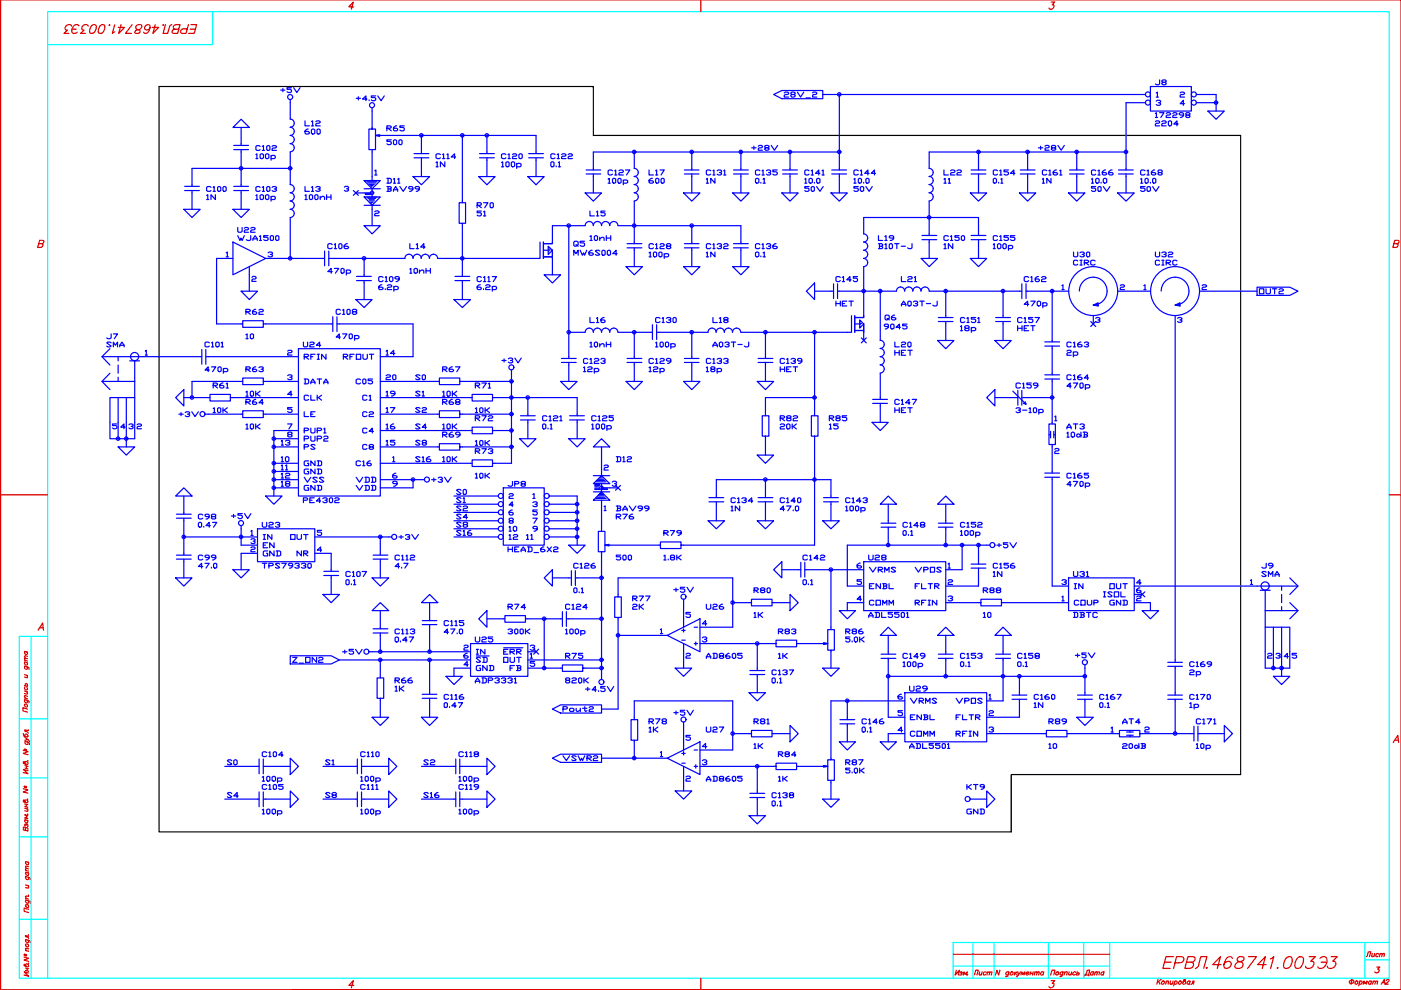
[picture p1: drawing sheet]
<svg xmlns="http://www.w3.org/2000/svg" width="297mm" height="210mm" viewBox="0 0 297 210" stroke-linecap="round" stroke-linejoin="round" font-family="sans-serif">
<g fill="none" stroke="#d00" stroke-width=".25">
<path d="M.1 0v209.9M.1 0h296.9v209.9h-296.9zM148.6 0v2.5M15.2 5.6a.7 .7 0 0 0-1-.3 .7 .7 0 0 0-.2 1.1h.3l-.7 .7h1M15.3 6.2h.9M16.7 5.5a.94 .94 0 0 0-1-.1 .94 .94 0 0 0-.5 1 .57 .57 0 0 0 .4 .7h.3l.5-.3M18.7 5.6a.7 .7 0 0 0-1-.3 .7 .7 0 0 0-.1 1.1h.3l-.8 .7h1M19.6 5.3a.56 .56 0 0 1 .8 .3v.4a1.09 1.09 0 0 1-1 1.1l-.3-.1a1.49 1.49 0 0 1 .5-1.7zM21.2 5.6a.74 .74 0 0 1 .9-.3 1.12 1.12 0 0 1 0 1.2 1.12 1.12 0 0 1-1.2 .5 1.5 1.5 0 0 1 .3-1.4zM23.1 5.3h.2l-.1 .1M24.3 5.2l-.5 1.9 .6-.4M25.7 5.2l-.5 1.9 1.2-1.3h-1.4"/>
<path d="M28 5.2l-1.4 1.9h1.3M28.8 5.6a.87 .87 0 0 1 1.2-.2l.1 .2a1.22 1.22 0 0 1-1.3 .8l-.2 .4a.65 .65 0 0 0 1.1-.1 .64 .64 0 0 0-.8-.5zM31.8 5.8a.64 .64 0 0 1-.5 .5 .64 .64 0 0 1-.6-.2 .67 .67 0 0 1 .3-.8 .67 .67 0 0 1 .8 .2 1.26 1.26 0 0 1-1 1.6l-.3-.3M32.9 5.2l-.5 1.9 1.2-1.3h-1.3M34.5 5.3h.2l-.1 .1M35.1 5.2l-.5 1.9h.9l.5-1.5 .4-.4M37.1 6.2a.54 .54 0 0 0-.5 .8l1.1 .1 .5-1.9-1.2 .1-.2 .3v.5l1.1 .1M39.9 5.2l-.5 1.9h-.8l-.2-.1-.1-.3a.65 .65 0 0 1 .6-.6h.8M40.3 6.2h1.1M40.5 5.2h1.2l-.5 1.9h-1.2M75 1.5h-1.1l1-1.1-.4 1.6M222.9 .4h.7l-.5 .6h.2a.55 .55 0 0 1-.1 .8 .55 .55 0 0 1-.8-.1"/>
<path d="M295.5 51.7l1-.2 .1-.4-.9-.2-.4 1.6 .9-.1 .2-.4-.3-.3M.1 104.9h.1M.1 104.9h10M294.5 104.9h2.5M5.2 140l.6 .1M5.2 138.1l.6 .2M5.3 138.1a.33 .33 0 0 0 0 .6 .33 .33 0 0 0 .5-.2l-.1-.3M5.8 139.7l-.6-.2 .2 .5M5.8 139.2l-.6-.1 .2 .4M5.2 148.4l.8 .1 .1 .2v.3M5.2 141.2l.9 .3v.4M5.2 148l.6 .1"/>
<path d="M5.2 146.5l.6 .2M5.2 145.3l.6 .2M5.2 143.1l.6 .1M5.2 140.3l.6 .2M5.3 156.4l.7 .4-.7 .1M5.3 148.4a.32 .32 0 0 0 .1 .5 .32 .32 0 0 0 .4-.2l-.1-.2M5.3 145.6a.33 .33 0 0 0-.2 .5 .33 .33 0 0 0 .4 .2 .33 .33 0 0 0 .3-.4l-.1-.1M5.3 141.3a.32 .32 0 0 0 0 .5 .32 .32 0 0 0 .5-.2l-.1-.2M5.3 140.4a.32 .32 0 0 0-.1 .4 .32 .32 0 0 0 .4 .2 .32 .32 0 0 0 .2-.4l-.1-.1M5.4 145.4v-.3a.24 .24 0 0 1 .2-.2 .24 .24 0 0 1 .2 .3l-.1 .3M5.7 146.7l.1 .5-.6-.2M5.7 143.2l.1 .5-.6-.1"/>
<path d="M5.8 150.3l-.9-.3v.7l.9 .3M5.8 147.6l-.6-.1 .2 .5M6 156.8l.3 .4M295.4 157.4l1-1.5 .1 1.5M295.7 156.9h.7M4.9 167.2l1 .3-1 .4 1 .3M5.2 169.9v-.2a.35 .35 0 0 1 .6 0 .35 .35 0 0 1-.1 .5l-.7-.2v-.4l.4 .5M5.2 173.8l.7 .2M5.2 171.3l.7 .2M5.2 170.4l.7 .2M5.2 171l.7 .2M5.3 161.8v-.2a.33 .33 0 0 1 .5 0 .33 .33 0 0 1-.1 .5l-.7-.2v-.4l.4 .5"/>
<path d="M5.3 162.3l.7 .2M5.3 162.8l.7 .2M5.4 175.6l-.1-.2h-.3l-.1 .6 1 .2-.2-.7h-.3v.6M5.4 173.8a.33 .33 0 0 0 0 .6 .33 .33 0 0 0 .5-.2l-.1-.3M5.5 174.9l.1-.2 .3 .2v.4M5.5 175v-.2l-.2-.1v.4M5.6 170.5v.6M5.6 162.4v.6M5.6 166.7v.4M5.7 171.5l.2 .5-.7-.1M5.9 172.6h-.1M5.9 169.4l-.1 .1"/>
<path d="M5.9 172.9l-.7-.2 .6 .5-.6 .2 .7 .2M5.9 161.3h-.1M6 163.4l-1.1-.3 1.1 1-1.1-.3M5.4 190.8l.9 .3 .1 .4M5.4 185.8l.9 .3 .1 .4M5.4 199.2l.9 .3 .1 .4M5.4 190.4l.7 .2M5.4 187.6l.7 .2M5.4 184.9l.7 .2M5.4 184.5l.7 .2M5.4 182.7l.7 .2M5.5 191.8a.38 .38 0 0 1 .5 .1 .38 .38 0 0 1 0 .5l-.6-.3z"/>
<path d="M5.6 190.9a.33 .33 0 0 0 0 .5 .33 .33 0 0 0 .5-.2l-.1-.2M5.6 185.9a.33 .33 0 0 0 0 .5 .33 .33 0 0 0 .5-.2l-.1-.2M5.6 185a.33 .33 0 0 0 0 .5 .33 .33 0 0 0 .5-.2l-.1-.2M5.6 182.7a.33 .33 0 0 0 0 .6 .33 .33 0 0 0 .5-.2l-.1-.3M5.6 199.2a.32 .32 0 0 0 0 .6 .32 .32 0 0 0 .5-.2l-.1-.3M5.9 187.8l.1 .5-.6-.1M6 189.8h.1M6 198.2v.1M6.1 192.8l-1-.3v.7l1 .3M6.1 190.1l-.7-.1 .2 .5M6.1 184.2l-.6-.1-.1 .2 .2 .3M6.1 183.8l-.6-.1-.1 .1 .2 .3"/>
<path d="M6.1 198.5l-.7-.2v.3l.5 .1 .2 .3M.1 209.9h.1M.1 209.9h296.9h-234.9M5.4 204.7v-.2a.35 .35 0 0 1 .5 0 .35 .35 0 0 1 0 .5l-.7-.2v-.4l.4 .5M5.4 205.2l.7 .2M5.4 205.8l.7 .1M5.6 200.1a.38 .38 0 0 1 .4 .2 .38 .38 0 0 1 0 .5 .38 .38 0 0 1-.5-.2 .38 .38 0 0 1 .1-.5zM5.7 205.3v.5M6.1 206.3l-1-.2 1 .9-1-.3M75 208.9h-1.1l1-1-.4 1.5M148.6 207.4v2.5M202.1 202.3h33.2"/>
<path d="M202.8 205.7l-.3 1 .9-1-.2 1M203.6 206.1h.4l-.1 .2h-.2M203.9 206.3l.1 .2-.1 .2h-.5M204.2 206.7l.2-.6 .2 .5 .5-.5-.2 .6M213.9 206.2a.33 .33 0 0 0-.6 0 .33 .33 0 0 0 .3 .5l.2-.1M213.9 206.1l-.3 .9h-.4M214.4 206.1h.2a.36 .36 0 0 1 .1 .5 .36 .36 0 0 1-.5 0zM215.2 206.1l-.2 .6M215.3 206.3l.2 .4M215.7 206.1l-.6 .4M215.8 206.1l.1 .6 .5-.6M215.9 206.7l-.4 .4"/>
<path d="M216.4 206.7l.2-.6 .2 .5 .5-.5-.2 .6M217.5 206.3h.6v-.2a.34 .34 0 0 0-.5 .1 .34 .34 0 0 0 .2 .5l.2-.1M218.4 206.4h.6M218.6 206.1l-.3 .6M219.1 206.1l-.2 .6M219.4 206.3l.5-.2-.2 .6M219.4 206.1l-.1 .6M219.9 206.3l.4-.2-.1 .6M221.3 206.2a.34 .34 0 0 0-.6 0 .34 .34 0 0 0 .2 .5l.2-.1M221.3 206.1l-.2 .6M222.7 206.7l.3-1h.7l-.3 1M222.9 207.9h.7l-.5 .6h.2a.55 .55 0 0 1-.1 .8 .55 .55 0 0 1-.8-.2"/>
<path d="M223.9 206.2l.4-.1a.36 .36 0 0 1 .1 .5 .36 .36 0 0 1-.6 0zM225.4 206.2l-.1-.1a.37 .37 0 0 0-.5 .1 .37 .37 0 0 0 .1 .5l.4-.1M225.4 206.1l-.3 .9h-.4M225.7 206.3l.2-.2h.4l-.2 .6M225.8 206.1l-.2 .6M226.7 206.1l-.1 .6h.2l.3-.2M227.2 206.1l-.1 .6M228.1 206.2a.32 .32 0 0 0-.5 0 .32 .32 0 0 0 .1 .5l.3-.1M249.1 208l-.3 1M286.1 208a.46 .46 0 0 1 .6-.2 .46 .46 0 0 1 .3 .5 .46 .46 0 0 1-.5 .3 .46 .46 0 0 1-.4-.6zM287.4 208.2l.2-.2a.32 .32 0 0 1 .3 .3 .32 .32 0 0 1-.3 .3 .32 .32 0 0 1-.3-.2zM288.3 208.2l.4-.2a.36 .36 0 0 1 0 .5 .36 .36 0 0 1-.5 0"/>
<path d="M288.3 208l-.2 1M289 208.7l.2-.7 .2 .5 .5-.5-.2 .7"/>
<circle cx="5.5" cy="149.6" r=".34"/>
<circle cx="5.3" cy="166.8" r=".16"/>
</g>
<g fill="none" stroke="#0ff" stroke-width=".25">
<path d="M10.1 2.5h284.4v204.9h-284.4zM45.1 2.5v7h-35M6.6 134.9v72.5M10.1 134.9h-6v72.5h6M4.1 152.4h6M4.1 164.9h6M4.1 177.4h6M4.1 194.9h6M206.3 199.8v7.6M210.8 199.8v7.6M222.3 199.8v7.6M229.8 199.8v7.6"/>
<path d="M235.3 199.8v7.6M289.4 199.8v7.6M294.5 199.8h-92.4v7.6M202.1 204.8h33.2"/>
</g>
<path d="M33.7 18.3h92.1v10.4h137.2v135.5h-48.6v12.2h-180.7zM33.7 18.3h.1" fill="none" stroke="#000" stroke-width=".25"/>
<g fill="none" stroke="#00f" stroke-width=".25">
<path d="M243.9 18.3h8.7v5.3h-8.7zM245.1 19.7l.3-.2v1.1M250.2 19.7l.2-.2h.5l.2 .2-.2 .3h-.5l-.2 .2v.4h.9M39.1 39.5h3.2M49.4 27l1.7-1.7 1.8 1.7zM49.6 39.5h3.1M49.6 31.7h3.1M49.6 30.8h3.1M51.1 27v3.8M51.1 31.7v7.8M61.5 25.2a.87 .87 0 0 1 .9 .9 .87 .87 0 0 1-.9 .9 .87 .87 0 0 1 .9 .8 .87 .87 0 0 1-.9 .9 .87 .87 0 0 1 .9 .9 .87 .87 0 0 1-.9 .9 .87 .87 0 0 1 .9 .8 .87 .87 0 0 1-.9 .9M61.5 39.1a.87 .87 0 0 1 .9 .9 .87 .87 0 0 1-.9 .9 .87 .87 0 0 1 .9 .8 .87 .87 0 0 1-.9 .9"/>
<path d="M61.5 35.7h-20.8v3.8M61.5 21.8v3.5M61.5 32.2v7M73 39.7l.2-.2h.5l.2 .2v.1l-.4 .2M77.2 38.3h3.4l-1.7 1.7zM77.8 38.5h2.1M78 38.8h1.7M78.3 39.1h1.1M78.6 39.3h.5M78.8 39.6h.1M78.9 23.6v3.8h.7v4.3h-1.4v-4.3h.7M78.9 31.7v6.6"/>
<path d="M79.4 36.2l.3-.2v1.1M79.4 37.1h.5M79.6 28.7l.9 .2M80.5 28.6l-.9 .1h34.1v3.9M87.6 37.4h3.5l-1.7 1.8zM87.8 33.5h3.1M87.8 32.6h3.1M89.4 28.7v3.9M89.4 33.5v3.9M98 28.7v14.3M101.5 37.4h3.5l-1.8 1.8zM101.7 33.5h3.1"/>
<path d="M101.7 32.6h3.1M103.2 28.7v3.9M103.2 33.5v3.9M111.9 37.4h3.5l-1.7 1.8zM112.1 33.5h3.1M112.1 32.6h3.1M113.7 33.5v3.9M124.3 36.9h3.1M124.3 36h3.1M125.8 36.9v4M134.5 32.2v3.5M145.1 36.9h3.1"/>
<path d="M145.1 36h3.1M146.7 32.2v3.8M146.7 36.9v4M155.5 36.9h3.2M155.5 36h3.2M157.1 32.2v3.8M157.1 36.9v4M164 20l1.8-.8h8.6v1.7h-8.6zM165.9 36.9h3.2M165.9 36h3.2M167.5 32.2v3.5M167.5 37.4v3.5"/>
<path d="M174.4 20h68.5M176.3 36.9h3.2M176.3 36h3.2M178 20v16M178 36.9v4M178 32.2h-52.2v3.8M197 35.7a.87 .87 0 0 1 .9 .9 .87 .87 0 0 1-.9 .8M197 37.4a.87 .87 0 0 1 .9 .9 .87 .87 0 0 1-.9 .8 .87 .87 0 0 1 .9 .9 .87 .87 0 0 1-.9 .9 .87 .87 0 0 1 .9 .8 .87 .87 0 0 1-.9 .9M205.9 36.9h3.1M205.9 36h3.1M207.5 32.2v3.8M207.5 36.9v4"/>
<path d="M216.3 36.9h3.1M216.3 36h3.1M217.9 32.2v3.8M217.9 36.9v4M226.8 36.9h3.1M226.8 36h3.1M228.3 32.2v3.8M228.3 36.9v4M237.1 36.9h3.2M237.1 36h3.2M238.7 36.9v4M238.7 32.2h-41.7v3.5"/>
<path d="M242.9 21.8h-4.2v14.2M245.1 21.4l.3-.1h.5l.2 .1-.2 .4h-.3M245.1 20.6h.5M245.9 21.8l.2 .2-.2 .3h-.5l-.3-.1M251.1 22h-.9l.7-.7v1M253.7 20h4.1v3.6M253.7 21.8h4.1M256.1 23.6h3.5l-1.8 1.7zM39 44.4h3.4l-1.7 1.7zM39.1 40.4h3.2M40.7 40.4v4M47.9 53.6l.3-.2v1.1"/>
<path d="M47.9 54.5h.5M49.4 44.4h3.5l-1.8 1.7zM49.4 51.3l6.9 3.5-6.9 3.5zM49.4 54.8h-3.5v13.9h5.2M49.6 40.4h3.1M51.1 40.4v4M52.9 56.5v5.2M53.4 58.8l.2-.2h.5l.2 .4-.2 .2h-.5l-.2 .1v.4h.9M56.3 54.8h12.2M56.8 53.6l.3-.2h.5l.2 .2-.2 .3h-.3M56.8 50h-.9v.3h.7l.2 .2v.3l-.2 .2h-.4l-.3-.2M57.3 50.1l.2-.1 .5 .1v.7l-.2 .2-.5-.2z"/>
<path d="M57.6 53.9l.2 .2-.2 .4h-.5l-.3-.2M58.4 50.1l.3-.1 .4 .1v.7l-.2 .2-.5-.2zM61.5 42.6a.87 .87 0 0 1 .9 .9 .87 .87 0 0 1-.9 .9 .87 .87 0 0 1 .9 .8 .87 .87 0 0 1-.9 .9v8.7M68.8 53.2v3.2M69.7 53.2v3.2M70.2 54.8h15.7M73.7 40l.2 .2-.2 .3h-.5l-.2-.1M74.9 40.4l1.1 1M75.5 40.9h3.4M75.6 59.5h3.1M75.6 58.6h3.1M76 40.4l-1.1 1"/>
<path d="M77.2 47.9h3.4l-1.7 1.7zM77.2 41.8h3.4l-1.7 1.7zM77.2 40h3.4M77.2 43.5h3.4M77.2 54.8v3.8M77.2 59.5v4M77.5 41h1.1M77.5 41.2h1.1M77.8 41.8h2.1M78 42.1h1.7M78.3 42.3h1.1M78.3 42.6h1.1"/>
<path d="M78.6 42.9h.5M78.8 43.2h.1M78.9 40v1.8M78.9 43.5v4.4M79.4 44.9l.3-.2 .7 .2-.3 .3-.7 .2v.3h1M87.5 40.1h-.6l-.3-.2 .3-.3h.4l.2 .1v.5l-.4 .4h-.2M88.9 40.1h-.6l-.3-.4 .3-.1h.4l.2 .1v.5l-.6 .4M91.9 53.9a.87 .87 0 0 1 .9 .9M96.5 59.5h3.1M96.5 58.6h3.1M98 47.3h.7v-4.3h-1.3v4.3h.6v11.3M98 59.5v4"/>
<path d="M114.5 51.3v3.5h-21.7M115.2 51.3v3.5M115.2 54.5h1.9M115.2 53.1h1M115.4 58.3h3.5l-1.8 1.7zM116.2 52.2l.9 .9-.9 .8zM116.4 52.7h.1M116.4 53.2h.1M116.4 53h.3M117.1 51.3v.4h-1.7M117.1 51.3v.4h-1.9M117.1 53.1v5.2"/>
<path d="M120.6 47.9v28.1M124.1 40.9h3.4l-1.7 1.7zM124.1 47.9h-7v3.4M127.2 53.2l-.3-.1h-.4l-.3 .1 1 .7-.3 .2h-.4l-.3-.2M127.6 53.2l.2-.1 .5 .1v.7l-.2 .2-.5-.2zM128.8 53.2l.2-.1 .4 .1v.7l-.2 .2-.4-.2zM130.1 47a.87 .87 0 0 1 .9 .8M130.8 53.8h-.9l.7-.7v1M131 47.9h26.1v3.8M132.7 56.5h3.5l-1.7 1.8zM133 52.5h3.1M133 51.7h3.1"/>
<path d="M134.5 42.6v9.1M134.5 52.5v4M135.3 41.7a.87 .87 0 0 1-.8 .9M144.9 40.9h3.5l-1.7 1.7zM144.9 56.5h3.5l-1.7 1.8zM145.1 52.5h3.1M145.1 51.7h3.1M146.7 47.9v3.8M146.7 52.5v4M153.4 51.9l.3-.2h.4l.3 .2-.3 .3h-.4l-.3 .2v.3h1M155.3 40.9h3.5l-1.7 1.7zM155.3 56.5h3.5l-1.7 1.8z"/>
<path d="M155.5 52.5h3.2M155.5 51.7h3.2M157.1 52.5v4M165.8 40.9h3.4l-1.7 1.7zM176.2 40.9h3.4l-1.6 1.7zM183.1 49.6a.87 .87 0 0 1 .9 .9 .87 .87 0 0 1-.9 .8 .87 .87 0 0 1 .9 .9 .87 .87 0 0 1-.9 .9 .87 .87 0 0 1 .9 .8 .87 .87 0 0 1-.9 .9 .87 .87 0 0 1 .9 .9 .87 .87 0 0 1-.9 .8M183.1 49.6v-3.5h24.4v3.8M183.1 56.5v10.4M193.4 51.7v.8l-.2 .2h-.5l-.3-.2M195.3 54.8h3.5l-1.8 1.7zM195.5 50.8h3.1M195.5 49.9h3.1"/>
<path d="M197 42.6v7.3M197 50.8v4M205.7 40.9h3.5l-1.7 1.7zM205.7 54.8h3.5l-1.7 1.7zM205.9 50.8h3.1M205.9 49.9h3.1M207.5 50.8v4M216.1 40.9h3.5l-1.7 1.7zM226.6 40.9h3.4l-1.7 1.7zM237 40.9h3.5l-1.8 1.7zM21.6 75.6h20.8M23.3 79.1l-1.7 1.8 1.7 1.7"/>
<path d="M23.3 73.9l-1.7 1.7 1.7 1.8M25 75.6v.9M25 77.4v1.7M25 80v.9M27.5 76.5h2.1M28.6 76.5v4.4M30.8 74.4l.2-.1v1M30.8 75.3h.5M42.8 74.1v3.1M43.6 74.1v3.1M44.2 75.6h19.1M51.1 61.7h3.5l-1.7 1.8z"/>
<path d="M55.8 68.7v-.7h-4.3v1.4h4.3v-.7h14.4M61 79.6l.2-.1h.5l.2 .1-.2 .4h-.2M61.7 80l.2 .2-.2 .3h-.5l-.2-.2M63.3 73.9h17.3v31.3h-17.3zM70.6 67.2v3.1M71.4 67.2v3.1M72 68.7h15.6v6.9h-7M75.5 63.5h3.4l-1.7 1.7zM96.3 63.5h3.5l-1.8 1.7zM108.4 79.1v19.1h-4v.7h-4.3v-1.4h4.3v.7M119 76.8h3.2M119 76h3.2"/>
<path d="M120.6 76.8v4.1M120.6 70.5h3.5M130.1 69.6a.87 .87 0 0 1 .9 .8l7 .1M133 76.8h3.1M133 76h3.1M134.5 70.5v5.5M134.5 76.8v4.1M138.3 68.8v3.2M139 72.7l.2-.2v1M139 73.5h.5M139.2 68.8v3.2M139.7 70.5h10.4"/>
<path d="M139.9 72.7l.3-.2 .4 .2v.7l-.2 .1-.5-.1zM141.1 72.7l.2-.2 .5 .2v.7l-.3 .1-.4-.1zM142.2 73l.2-.1h.5l.3 .1v.4l-.3 .1h-.7M142.2 72.9v1M145.1 76.8h3.1M145.1 76h3.1M146.7 70.5v5.5M146.7 76.8v4.1M156.2 69.6a.87 .87 0 0 1 .8 .8M160.7 76.8h3.2M160.7 76h3.2M162.3 70.5v5.5"/>
<path d="M162.3 76.8v4.1M172.7 60v3.5l-1.7-1.8zM172.7 70.5v17.7M172.7 61.7h3.5M176.7 60.2v3.1M177.6 60.2v3.1M178 61.7h12.1M180.5 66.9v3.6h-23.4M181.2 66.9v3.6M181.2 70.1h1.9M181.2 68.7h1.1M182.3 67.8l.8 .9-.8 .9z"/>
<path d="M182.4 68.3h.1M182.4 68.8h.1M182.4 68.6h.3M182.6 71.6l1.1 1.1M183.1 68.7v3.5M183.7 71.6l-1.1 1.1M186.6 72.2a.87 .87 0 0 1 .9 .8 .87 .87 0 0 1-.9 .9 .87 .87 0 0 1 .9 .9 .87 .87 0 0 1-.9 .8 .87 .87 0 0 1 .9 .9 .87 .87 0 0 1-.9 .9 .87 .87 0 0 1 .9 .8 .87 .87 0 0 1-.9 .9M186.6 61.7v10.5M186.6 79.1v5.6M196.1 60.8a.87 .87 0 0 1 .9 .9M197 61.7h19.1M198.8 72.2h3.5l-1.8 1.7z"/>
<path d="M199 68.2h3M199 67.3h3M200.5 68.2v4M210.9 72.2h3.5l-1.7 1.7zM211.1 68.2h3.1M211.1 67.3h3.1M212.7 61.7v5.6M212.7 68.2v4M216.6 60.2v3.1M217.5 60.2v3.1M217.9 61.7h8.7M221.5 73.4h3.1"/>
<path d="M221.5 72.5h3.1M221.5 79.5h3.1M223.1 61.7v10.8M223.1 73.4v6.1M225.2 60.6l.2-.2v1M225.2 61.4h.4M228.8 61.7a2.94 2.94 0 0 1 3-2.9 2.94 2.94 0 0 1 2.9 2.9 2.94 2.94 0 0 1-2.9 3M231.8 64.7l1-.5v.7zM237 61.7h6.9M237.5 60.6l.2-.2h.5l.2 .2-.2 .3h-.5l-.2 .2v.3h.9M242.5 60.6l.3-.2v1M242.5 61.4h.5"/>
<path d="M246.2 61.7a2.94 2.94 0 0 1 2.9-2.9 2.94 2.94 0 0 1 3 2.9 2.94 2.94 0 0 1-3 3M249.2 64.7l1-.5v.7zM249.2 66.9v73.5M249.7 67.5l.2-.2h.4l.3 .2v.2l-.5 .1M250.3 67.8l.3 .2-.3 .3h-.4l-.2-.1M254.4 61.7h12.1M266.5 60.9h7l1.7 .8-1.7 .9h-7zM21.6 80.9h7M25 94.8h3.6l-1.8 1.7zM25 84.3v5.2M26.8 84.3v10.5M28.6 80.9v3.4h-5.3v5.2"/>
<path d="M28.6 84.3v5.2M37.2 84.3l1.8-1.7v3.5zM39 84.3h5.2M44.2 87.8h6.9M48.8 84.3v-.7h-4.3v1.4h4.3v-.7h14.5M51.1 80.9h-10.4v3.4M55.8 80.9v-.7h-4.3v1.3h4.3v-.6h7.5M55.8 87.8v-.7h-4.3v1.4h4.3v-.7h7.5M58.1 91.3v13.9M61 89.9h.9l-.7 1M61.9 86.4h-.9v.4h.7l.2 .1v.4l-.2 .1h-.5l-.2-.1M80.6 80.9h12.2"/>
<path d="M80.6 84.3h19.2M80.6 98.2h19.2M80.6 94.8h12.2M80.6 91.3h19.2M80.6 87.8h12.2M83.3 97l.2-.2v1.1M83.3 97.9h.4M97.5 80.9v-.7h-4.3v1.3h4.3v-.6h10.9M97.5 87.8v-.7h-4.3v1.4h4.3v-.7h10.9M97.5 94.8v-.7h-4.3v1.3h4.3v-.6h10.9M104.4 84.3v-.7h-4.3v1.4h4.3v-.7h18v3.9M104.4 91.3v-.7h-4.3v1.4h4.3v-.7h4"/>
<path d="M110.2 93h3.5l-1.8 1.8zM110.3 89h3.2M110.3 88.2h3.2M111.9 84.3v3.9M111.9 89v4M118.9 80.9h3.5l-1.8 1.7zM120.6 93h3.5l-1.7 1.8zM120.8 89h3.1M120.8 88.2h3.1M122.4 89v4M125.8 94.8l1.7-1.8 1.8 1.8zM127.5 94.8v6.1"/>
<path d="M128.1 98.8l.2-.2h.5l.2 .2-.2 .3h-.5l-.2 .2v.4h.9M132.7 80.9h3.5l-1.7 1.7zM144.9 80.9h3.5l-1.7 1.7zM160.6 96.5h3.4l-1.7 1.7zM160.6 80.9h3.4l-1.7 1.7zM162.3 92.5h.7v-4.3h-1.4v4.3h.7v4M172.7 92.5h.7v-4.3h-1.4v4.3h.7v23.1h-28.3v.7h-4.4v-1.4h4.4v.7M172.7 84.3h-10.4v3.9M184.9 89.5h3.4l-1.7 1.8zM185 85.5h3.2M185 84.7h3.2M186.6 85.5v4"/>
<path d="M209.2 84.3l1.7-1.7v3.5zM210.9 84.3h3.5M214.7 82.9l2.8 2.8-.5-.2M215.8 82.8v3.1M216.6 82.8v3.1M217.9 84.3h5.2M221.5 80.4h3.1M222.4 92.2h.3M222.7 91.5v1.4M223.1 94.2h.7v-4.3h-1.4v4.3h.7v6.1M223.1 80.4v9.1M223.4 92.2h.4"/>
<path d="M223.4 91.5v1.4M223.6 88.4l.2-.2v1M223.6 95.3l.2-.2h.5l.2 .2-.2 .3h-.5l-.2 .2v.4h.9M223.6 89.2h.5M37.2 105.2l1.8-1.8 1.7 1.8zM37.4 109.9h3.1M37.4 109h3.1M37.4 118.5h3.1M37.4 117.7h3.1M39 105.2v3.8M39 109.9v7.8M39 118.5v4"/>
<path d="M39 113.8h15.6M51.1 117.3v3.5M54.6 112.1h12.1v7h-12.1zM56.3 105.2h3.5l-1.7 1.7zM66.7 117.3h3.5v3.8M66.7 113.8h15.7M68.2 112.5h-.9v.3h.7l.2 .2v.3l-.2 .2h-.5l-.2-.2M68.2 116.6h-.9l.7-.6v1M79.1 118.5h3.1M79.1 117.7h3.1M80.6 113.8v3.9M80.6 118.5v4"/>
<path d="M80.6 101.7h8.8M83.9 100.3l-.6 .4v.5l.2 .2h.4l.3-.2-.3-.3h-.6M84.2 102.5h-.7l-.2-.1 .2-.4h.4l.3 .2v.5l-.5 .4h-.2M87.6 101.7v1.7h-7M96.3 113.8h9.3M96.3 112.1h9.3M96.3 110.4h9.3M96.3 108.6h9.3M96.3 106.9h9.3M96.3 105.2h9.3M106.7 103.4h8.7v12.2h-8.7zM113 106.6l.2-.2h.5l.2 .2-.2 .3h-.3"/>
<path d="M113 109.9h.9l-.7 1M113.2 117.2h1M113.7 106.9l.2 .2-.2 .3h-.5l-.2-.2M113.9 108.1h-.9v.4h.7l.2 .1v.4l-.2 .2h-.5l-.2-.2M116 116l.9 1M116.4 105.2h6v10.4M116.4 113.8h6M116.4 112.1h6M116.4 110.4h6M116.4 108.6h6M116.4 106.9h6M116.9 116l-.9 1"/>
<path d="M117.4 116.1l.2-.1 .7 .1-.2 .4-.7 .1v.4h.9M120.6 115.6h3.5l-1.7 1.7zM125.8 102.5l1.7-1.6 1.8 1.6zM125.8 104.3h3.5M125.8 100.9h3.5M126.1 102.7h1.1M126.1 103h1.1M126.1 103.2h.8M126.1 103.5h1.1M126.1 103.8h1.1M126.4 102.2h2.1M126.4 105.7h2.1"/>
<path d="M126.6 101.9h1.7M126.6 105.4h1.7M126.9 101.6h1.1M126.9 104.9h1.1M126.9 105.1h1.1M127.2 101.3h.5M127.2 104.6h.5M127.5 101.1h.1M127.5 104.3h.1M127.5 104.3l1.8 1.8h-3.5zM127.5 117h-.6v-4.3h1.4v4.3h-.8v26.4M127.5 102.5v1.8"/>
<path d="M127.5 106.1v6.6M127.5 103.4h3.5M127.7 103.5h1.1M127.7 103.8h1.1M128.1 107.4l.2-.2v1.1M128.1 108.3h.4M129.1 115.4l-.8 .2M129.8 102.2l.2-.2h.5l.2 .2v.2l-.4 .1M130.5 102.5l.2 .2-.2 .4h-.5l-.2-.2M130.5 102.9l1.1 1M131.6 102.9l-1.1 1M137.6 107.8h-.7l-.3-.3 .3-.2h.5l.2 .2v.5l-.7 .3"/>
<path d="M139.7 115.6h-11.4l.8 .2M150.1 110.4h3.5l-1.7 1.7zM150.3 106.4h3.1M150.3 105.5h3.1M151.9 105.5v-3.8h24.3v3.8M151.9 106.4v4M159.6 106.2h-.9l.7-.6v1M160.6 110.4h3.4l-1.7 1.7zM160.7 106.4h3.2M160.7 105.5h3.2M162.3 101.7v3.8M162.3 106.4v4"/>
<path d="M169.8 119.2v3.2M170.6 119.2v3.2M174.4 110.4h3.6l-1.8 1.7zM174.6 106.4h3.1M174.6 105.5h3.1M176.2 106.4v4M182.4 119.4l-.7 .3v.6l.3 .2 .7-.2-.3-.4h-.7M183.1 119.1h17.4v10.4h-17.4zM186.8 110.9h3.1M186.8 111.8h3.1M188.3 105.2l1.8 1.7h-3.5zM188.3 106.9v4"/>
<path d="M188.3 111.8v3.8M198.8 106.9l1.7-1.7 1.8 1.7zM199 110.9h3M199 111.8h3M200.5 106.9v4M200.5 111.8v3.8M204 115.6v5.2M205.9 119.6h3.1M207.5 115.6v4M209.9 115.6h-30.3v8.7h3.5M221.5 101.2h3.1M221.5 100.3h3.1"/>
<path d="M223.1 101.2v23.1h3.5M37.2 122.5h3.5l-1.7 1.8zM49.4 120.8h3.5l-1.8 1.7zM61.5 139h8.7l1.8 .9-1.8 .9h-8.7zM68.5 126h3.5l-1.8 1.8zM68.7 122h3.1M68.7 121.1h3.1M70.2 122v4M72 139.9h27.8M78.9 129.5l1.7-1.7 1.8 1.7zM78.9 122.5h3.5l-1.8 1.8zM78.9 138.2h20.9"/>
<path d="M79.1 134.2h3.1M79.1 133.3h3.1M80.6 129.5v3.8M80.6 134.2v4M80.6 139.9v3.8M89.4 127.8l1.7-1.8 1.7 1.8zM89.5 132.4h3.1M89.5 131.6h3.1M91.1 127.8v3.8M91.1 132.4v5.8M91.1 139.9v7.3M99.8 136.5h12.1v6.9h-12.1z"/>
<path d="M103.2 129.5v3.5l-1.7-1.8zM103.2 131.2h3.5M111.4 131.2v-.7h-4.4v1.4h4.4v-.7h7.5M111.9 139.9h15.6M115.4 131.2v10.5M117.1 120.8v3.5l-1.7-1.8zM117.1 122.5h3.5M119.2 129.7v3.1M120.1 129.7v3.1M120.6 131.2h6.9M121.1 121v3.1M121.7 124.8l.2-.2 .4 .2v.7l-.2 .2-.4-.2z"/>
<path d="M122 121v3.1M122.8 125.5v.2M123.3 124.8l.2-.2v1.1M123.3 125.7h.4M131 126.5h-.7v4.4h1.4v-4.4h-.7v-4h24.3v10.5h-6.9M131 130.9v19.4h-3.5M131 134.7h10.5M140 133.5l.2-.2v1M140 134.3h.5M141.5 134.7l6.9-3.5v7zM144.6 133.7h.7M144.6 135.7h.7"/>
<path d="M144.9 127.8v5.2M144.9 133.3v.7M144.9 136.5v5.2M145.4 138.7l.3-.2h.5l.2 .2-.2 .3h-.5l-.3 .2v.3h1M146.4 129.9h-1v.3h.8l.2 .2v.3l-.2 .2h-.5l-.3-.2M147.2 133h.7M147.2 136.5h.7M147.5 136.1v.7M148.4 136.5h16.1v-.8h4.4v1.4h-4.4v-.6M148.9 135.2l.3-.1 .6 .1v.2l-.4 .2M149.6 135.6l.2 .1-.2 .4h-.4l-.3-.2M149.8 132.3h-.9l.7-.7v1"/>
<path d="M155.3 127.8h4v-.7h4.4v1.4h-4.4v-.7M160.6 136.5v5.7M164 120.8l1.8-1.7v3.4zM164 127.8h3.5M165.8 120.8h3.4M167.5 126l1.7 1.8-1.7 1.7zM169.2 136.5h6.3l-.9 .1M170.3 123.1l.2-.2 .5 .2v.7l-.3 .2-.4-.2zM171 120.8h12.1M171.4 123.8v.2M171.9 123.1l.2-.2v1.1M171.9 124h.4"/>
<path d="M174.6 136.2l.9 .3M176.2 137.9h.7v-4.4h-1.4v4.4h.7v3.8M176.2 120.8v12.7M178 129.5h3.4l-1.8 1.7zM182.7 122.9h-1v.3h.7l.3 .2v.4l-.3 .1-.7-.1M182.7 127.1h-1l.7-.7v1M183.1 127.8h-3.5v1.7M186.8 138.7h3.1M186.8 139.6h3.1M188.3 133l1.8 1.7h-3.5zM188.3 134.7v4M188.3 139.6v12.5"/>
<path d="M198.8 134.7l1.7-1.7 1.8 1.7zM199 138.7h3M199 139.6h3M200.5 127.8h7.5v-.7h4.3v1.4h-4.3v-.7M200.5 134.7v4M200.5 139.6v3.8M205.9 120.5h3.1M207.5 120.5v3.8h-7M210.9 134.7l1.8-1.7 1.7 1.7zM211.1 138.7h3.1M211.1 139.6h3.1M212.7 134.7v4"/>
<path d="M212.7 139.6v9M212.7 127.8h13.9M225.2 123.1l.2-.2h.4l.3 .2v.1l-.5 .2M225.2 126.5l.2-.1v1M225.2 127.4h.4M225.8 123.4l.3 .2-.3 .3h-.4l-.2-.1M226.6 122.5h13.9v7h-13.9zM231.9 127.8h.7l.2-.4-.2-.1h-.7v1M240.5 124.3h34.7M240.5 127.8h3.4v1.7M240.5 126h1.7M241 126.5l.2-.1h.5l.2 .1-.2 .4h-.5l-.2 .2v.3h.9"/>
<path d="M241.7 124.6l-.7 .4v.5l.2 .2h.5l.2-.2-.2-.3h-.7M241.7 125.5l1 1M241.9 123.6h-.9l.7-.7v1M242.2 129.5h3.4l-1.7 1.7zM242.7 125.5l-1 1M265.1 123.1l.2-.2v1M265.1 123.9h.5M267.2 125.2h2.1M268.3 129.5v3.5h5.2v5.2M268.3 129.5h6.9M268.3 125.2v4.3M268.3 133v5.2"/>
<path d="M270 133v5.2M271.7 124.3v.9M271.7 126v1.8M271.7 128.6v.9M271.7 133v10.4M273.5 127.8l1.7 1.7-1.7 1.7M273.5 122.5l1.7 1.8-1.7 1.7M78.9 152.1h3.5l-1.8 1.7zM80.6 148.1h.8v-4.4h-1.4v4.4h.6v4M89.4 152.1h3.4l-1.7 1.7zM89.5 148.1h3.1M89.5 147.2h3.1"/>
<path d="M91.1 148.1v4M94.6 143.4h3.4l-1.7 1.7zM111.9 141.7h7M117.1 150.3l1.8-.8h8.6v1.7h-8.6zM123.6 141.7v-.7h-4.4v1.3h4.4v-.6h3.9M134.5 152.6h-.7v4.3h1.4v-4.3h-.7v-4h20.8v10.4h-6.9M134.5 156.9v3.9M140 159.5l.2-.1v1M143.2 141.7h3.5l-1.8 1.7zM144.6 159.7h.7M144.9 153.8v5.2M144.9 159.4v.7"/>
<path d="M146.4 155.9h-1v.4h.8l.2 .1v.4l-.2 .1h-.5l-.3-.1M147.2 159h.7M149.8 158.3h-.9l.7-.7v1.1M155.3 155.5h3.5M158.8 146.9h3.5l-1.7 1.7zM159 142.2h3.1M159 143h3.1M160.6 143v3.9M164 155.5h3.5M167.5 153.8l1.7 1.7-1.7 1.8zM174.4 141.7h3.6l-1.8 1.7zM178 157.3h3.4l-1.8 1.7z"/>
<path d="M178.1 152.6h3.1M178.1 153.5h3.1M179.6 148.6v4M179.6 153.5v3.8M186.6 157.3h3.5l-1.8 1.7zM188.3 143.4h41.7M191.8 148.6h-15.6v12.5h-.7v4.4h1.4v-4.4h-.7M191.8 146.9h17.4v10.4h-17.4zM209.2 155.5h12.1M214.6 147.4h3.1M214.6 148.3h3.1M216.1 143.4v4"/>
<path d="M216.1 148.3v3.8h-6.9M226.6 155.5h10.4M228.3 152.1h3.5l-1.8 1.7zM228.5 147.4h3.1M228.5 148.3h3.1M230 141.7v5.7M230 148.3v3.8M235.6 154.4l.2-.3v1.1M235.6 155.2h.4M242.2 155.5h10.4M247.6 147.4h3.1M247.6 148.3h3.1"/>
<path d="M247.6 140.4h3.1M247.6 141.3h3.1M249.2 141.3v6.1M249.2 148.3v7.2M253.1 154v3.1M254 154v3.1M259.6 153.8l1.7 1.7-1.7 1.8zM270 143.4h3.5l-1.8 1.7zM47.7 162.5h6.9M47.7 169.4h6.9M54.9 160.9v3.2M54.9 167.9v3.1"/>
<path d="M55.8 160.9v3.2M55.8 167.9v3.1M61.5 160.8l1.8 1.7-1.8 1.7zM61.5 167.7l1.8 1.7-1.8 1.8zM68.5 162.5h7M68.5 169.4h7M75.8 160.9v3.2M75.8 167.9v3.1M76.7 160.9v3.2M76.7 167.9v3.1M82.4 160.8l1.7 1.7-1.7 1.7zM82.4 167.7l1.7 1.7-1.7 1.8z"/>
<path d="M89.4 162.5h6.9M89.4 169.4h6.9M96.6 160.9v3.2M96.6 167.9v3.1M97.5 160.9v3.2M97.5 167.9v3.1M103.2 160.8l1.8 1.7-1.8 1.7zM103.2 167.7l1.8 1.7-1.8 1.8zM117.1 160.8l1.8-.9h8.6v1.7h-8.6zM127.5 160.8h14M140 160.4h.5M141.5 160.8l6.9-3.5v6.9z"/>
<path d="M143.2 167.7h3.5l-1.8 1.7zM144.6 161.8h.7M144.9 162.5v5.2M145.4 164.7l.3-.1h.5l.2 .1-.2 .4h-.5l-.3 .1v.4h1M147.2 162.5h.7M147.5 162.2v.7M148.4 162.5h16.1v-.7h4.4v1.4h-4.4v-.7M148.9 161.3l.3-.2h.4l.2 .2v.2l-.4 .1M149.6 161.6l.2 .2-.2 .4-.7-.2M158.8 172.9h3.5l-1.7 1.8zM159 168.2h3.1M159 169.1h3.1"/>
<path d="M160.6 162.5v5.7M160.6 169.1v3.8M174.4 169.4h3.6l-1.8 1.8zM174.6 162.3l.9 .2h-6.3M175.5 162.5l-.9 .2M176.2 165.5v3.9M209.2 167.7l1.7 1.7-1.7 1.8z"/>
<circle cx="51.1" cy="35.7" r=".36"/>
<circle cx="51.1" cy="35.7" r=".06"/>
<circle cx="61.5" cy="35.7" r=".36"/>
<circle cx="61.5" cy="35.7" r=".06"/>
<circle cx="89.3" cy="28.7" r=".36"/>
<circle cx="89.3" cy="28.7" r=".06"/>
<circle cx="98" cy="28.7" r=".36"/>
<circle cx="98" cy="28.7" r=".06"/>
<circle cx="103.2" cy="28.7" r=".36"/>
<circle cx="103.2" cy="28.7" r=".06"/>
<circle cx="134.5" cy="32.2" r=".36"/>
<circle cx="134.5" cy="32.2" r=".06"/>
<circle cx="146.6" cy="32.2" r=".36"/>
<circle cx="146.6" cy="32.2" r=".06"/>
<circle cx="157.1" cy="32.2" r=".36"/>
<circle cx="157.1" cy="32.2" r=".06"/>
<circle cx="167.5" cy="32.2" r=".36"/>
<circle cx="177.9" cy="32.2" r=".36"/>
<circle cx="177.9" cy="20" r=".36"/>
<circle cx="177.9" cy="20" r=".06"/>
<circle cx="177.9" cy="32.2" r=".06"/>
<circle cx="207.4" cy="32.2" r=".36"/>
<circle cx="207.4" cy="32.2" r=".06"/>
<circle cx="217.9" cy="32.2" r=".36"/>
<circle cx="217.9" cy="32.2" r=".06"/>
<circle cx="228.3" cy="32.2" r=".36"/>
<circle cx="228.3" cy="32.2" r=".06"/>
<circle cx="238.7" cy="32.2" r=".36"/>
<circle cx="238.7" cy="32.2" r=".06"/>
<circle cx="243.4" cy="20" r=".53"/>
<circle cx="243.4" cy="21.8" r=".53"/>
<circle cx="253.1" cy="21.8" r=".53"/>
<circle cx="253.1" cy="20" r=".53"/>
<circle cx="257.8" cy="21.8" r=".36"/>
<circle cx="257.8" cy="21.8" r=".06"/>
<circle cx="61.5" cy="54.8" r=".36"/>
<circle cx="61.5" cy="54.8" r=".06"/>
<circle cx="77.2" cy="54.8" r=".36"/>
<circle cx="77.2" cy="54.8" r=".06"/>
<circle cx="78.9" cy="40.9" r=".36"/>
<circle cx="98" cy="54.8" r=".36"/>
<circle cx="98" cy="54.8" r=".06"/>
<circle cx="120.6" cy="47.8" r=".36"/>
<circle cx="120.6" cy="47.8" r=".06"/>
<circle cx="134.5" cy="47.8" r=".36"/>
<circle cx="134.5" cy="47.8" r=".06"/>
<circle cx="146.6" cy="47.8" r=".36"/>
<circle cx="146.6" cy="47.8" r=".06"/>
<circle cx="197" cy="46.1" r=".36"/>
<circle cx="197" cy="46.1" r=".06"/>
<circle cx="28.5" cy="75.6" r=".87"/>
<circle cx="120.6" cy="70.4" r=".36"/>
<circle cx="120.6" cy="70.4" r=".06"/>
<circle cx="134.5" cy="70.4" r=".36"/>
<circle cx="134.5" cy="70.4" r=".06"/>
<circle cx="146.6" cy="70.4" r=".36"/>
<circle cx="146.6" cy="70.4" r=".06"/>
<circle cx="162.3" cy="70.4" r=".36"/>
<circle cx="162.3" cy="70.4" r=".06"/>
<circle cx="172.7" cy="70.4" r=".36"/>
<circle cx="172.7" cy="70.4" r=".06"/>
<circle cx="186.6" cy="61.7" r=".36"/>
<circle cx="186.6" cy="61.7" r=".06"/>
<circle cx="200.5" cy="61.7" r=".36"/>
<circle cx="212.6" cy="61.7" r=".36"/>
<circle cx="212.6" cy="61.7" r=".06"/>
<circle cx="231.8" cy="61.7" r="5.2"/>
<circle cx="249.1" cy="61.7" r="5.2"/>
<circle cx="40.7" cy="84.3" r=".36"/>
<circle cx="40.7" cy="84.3" r=".06"/>
<circle cx="108.4" cy="91.3" r=".36"/>
<circle cx="108.4" cy="87.8" r=".36"/>
<circle cx="108.4" cy="80.8" r=".36"/>
<circle cx="108.4" cy="84.3" r=".36"/>
<circle cx="108.4" cy="94.7" r=".36"/>
<circle cx="108.4" cy="94.7" r=".06"/>
<circle cx="108.4" cy="87.8" r=".06"/>
<circle cx="108.4" cy="91.3" r=".06"/>
<circle cx="108.4" cy="80.8" r=".06"/>
<circle cx="108.4" cy="84.3" r=".06"/>
<circle cx="111.9" cy="84.3" r=".36"/>
<circle cx="111.9" cy="84.3" r=".06"/>
<circle cx="172.7" cy="84.3" r=".36"/>
<circle cx="172.7" cy="84.3" r=".06"/>
<circle cx="223.1" cy="84.3" r=".36"/>
<circle cx="223.1" cy="84.3" r=".06"/>
<circle cx="39" cy="113.8" r=".36"/>
<circle cx="39" cy="113.8" r=".06"/>
<circle cx="51.1" cy="113.8" r=".36"/>
<circle cx="80.6" cy="113.8" r=".36"/>
<circle cx="80.6" cy="113.8" r=".06"/>
<circle cx="87.6" cy="101.7" r=".36"/>
<circle cx="87.6" cy="101.7" r=".06"/>
<circle cx="115.9" cy="110.4" r=".53"/>
<circle cx="115.9" cy="106.9" r=".53"/>
<circle cx="115.9" cy="112.1" r=".53"/>
<circle cx="115.9" cy="105.1" r=".53"/>
<circle cx="115.9" cy="108.6" r=".53"/>
<circle cx="115.9" cy="113.8" r=".53"/>
<circle cx="122.4" cy="106.9" r=".36"/>
<circle cx="122.4" cy="112.1" r=".36"/>
<circle cx="122.4" cy="108.6" r=".36"/>
<circle cx="122.4" cy="110.4" r=".36"/>
<circle cx="122.4" cy="113.8" r=".36"/>
<circle cx="122.4" cy="110.4" r=".06"/>
<circle cx="122.4" cy="112.1" r=".06"/>
<circle cx="122.4" cy="106.9" r=".06"/>
<circle cx="122.4" cy="108.6" r=".06"/>
<circle cx="122.4" cy="113.8" r=".06"/>
<circle cx="127.5" cy="103.4" r=".36"/>
<circle cx="162.3" cy="101.7" r=".36"/>
<circle cx="162.3" cy="101.7" r=".06"/>
<circle cx="172.7" cy="101.7" r=".36"/>
<circle cx="172.7" cy="101.7" r=".06"/>
<circle cx="188.3" cy="115.6" r=".36"/>
<circle cx="200.5" cy="115.6" r=".36"/>
<circle cx="200.5" cy="115.6" r=".06"/>
<circle cx="204" cy="115.6" r=".36"/>
<circle cx="204" cy="115.6" r=".06"/>
<circle cx="207.4" cy="115.6" r=".36"/>
<circle cx="207.4" cy="115.6" r=".06"/>
<circle cx="80.6" cy="139.9" r=".36"/>
<circle cx="80.6" cy="138.2" r=".36"/>
<circle cx="80.6" cy="138.2" r=".06"/>
<circle cx="80.6" cy="139.9" r=".06"/>
<circle cx="91.1" cy="139.9" r=".36"/>
<circle cx="91.1" cy="138.2" r=".36"/>
<circle cx="91.1" cy="139.9" r=".06"/>
<circle cx="91.1" cy="138.2" r=".06"/>
<circle cx="115.4" cy="131.2" r=".36"/>
<circle cx="115.4" cy="131.2" r=".06"/>
<circle cx="127.5" cy="131.2" r=".36"/>
<circle cx="127.5" cy="139.9" r=".36"/>
<circle cx="127.5" cy="139.9" r=".06"/>
<circle cx="127.5" cy="131.2" r=".06"/>
<circle cx="131" cy="134.7" r=".36"/>
<circle cx="131" cy="134.7" r=".06"/>
<circle cx="160.5" cy="136.4" r=".36"/>
<circle cx="160.5" cy="136.4" r=".06"/>
<circle cx="268.2" cy="124.2" r=".87"/>
<circle cx="127.5" cy="141.6" r=".36"/>
<circle cx="127.5" cy="141.6" r=".06"/>
<circle cx="179.6" cy="148.6" r=".36"/>
<circle cx="179.6" cy="148.6" r=".06"/>
<circle cx="188.3" cy="143.4" r=".36"/>
<circle cx="188.3" cy="143.4" r=".06"/>
<circle cx="200.5" cy="143.4" r=".36"/>
<circle cx="200.5" cy="143.4" r=".06"/>
<circle cx="212.6" cy="143.4" r=".36"/>
<circle cx="212.6" cy="143.4" r=".06"/>
<circle cx="216.1" cy="143.4" r=".36"/>
<circle cx="216.1" cy="143.4" r=".06"/>
<circle cx="230" cy="143.4" r=".36"/>
<circle cx="230" cy="143.4" r=".06"/>
<circle cx="249.1" cy="155.5" r=".36"/>
<circle cx="249.1" cy="155.5" r=".06"/>
<circle cx="134.5" cy="160.7" r=".36"/>
<circle cx="134.5" cy="160.7" r=".06"/>
<circle cx="160.5" cy="162.5" r=".36"/>
<circle cx="160.5" cy="162.5" r=".06"/>
</g>
<text font-size="6.2" fill="#d00" x="245.5" y="206.7">ЕРВЛ.468741.003Э3</text>
<g font-size="4.4" fill="#00f">
<text x="128.1" y="40.6">100p</text>
<text x="68.4" y="59.6">470p</text>
<text x="202.8" y="71.6">18p</text>
<text x="216.3" y="66.3">470p</text>
<text x="70.6" y="73.4">470p</text>
<text x="225.4" y="76.9">2p</text>
<text x="42.7" y="80.4">470p</text>
<text x="122.8" y="80.4">12p</text>
<text x="136.9" y="80.4">12p</text>
<text x="148.9" y="80.4">18p</text>
<text x="251.5" y="144.6">2p</text>
<text x="251.5" y="151.7">1p</text>
<text x="252.6" y="160.2">10p</text>
<text x="54.7" y="174.3">100p</text>
<text x="75.5" y="174.3">100p</text>
<text x="96.3" y="174.3">100p</text>
</g>
<g font-size="4.4" fill="#d00">
<text x="7.1" y="53.6">B</text>
<text x="7.1" y="134.8">А</text>
</g>
<g font-size="4" fill="#00f">
<text x="58.6" y="20.8">+5V</text>
<text x="74.8" y="22.6">+4.5V</text>
<text x="165.5" y="21.9">28V_2</text>
<text x="63.9" y="27.9">L12</text>
<text x="81.1" y="28.9">R65</text>
<text x="244.1" y="27.9">2204</text>
<text x="53.3" y="33.2">C102</text>
<text x="105.5" y="34.9">C120</text>
<text x="116.1" y="34.9">C122</text>
<text x="158.4" y="33.2">+28V</text>
<text x="219.4" y="33.2">+28V</text>
<text x="81.1" y="40.2">D11</text>
<text x="91.7" y="36.7">1N</text>
<text x="128.1" y="38.5">C127</text>
<text x="136.9" y="38.5">L17</text>
<text x="148.9" y="40.2">1N</text>
<text x="159.5" y="38.5">C135</text>
<text x="169.7" y="38.5">C141</text>
<text x="180.3" y="38.5">C144</text>
<text x="199.3" y="40.2">11</text>
<text x="209.5" y="38.5">C154</text>
<text x="220.1" y="40.2">1N</text>
<text x="230.4" y="38.5">C166</text>
<text x="240.9" y="38.5">C168</text>
<text x="100.2" y="46.9">51</text>
<text x="124.2" y="46.9">L15</text>
<text x="49.4" y="50.4">U22</text>
<text x="68.4" y="54">C106</text>
<text x="86.1" y="54">L14</text>
<text x="120.6" y="53.3">Q5</text>
<text x="124.2" y="52.2">10nH</text>
<text x="136.9" y="54">C128</text>
<text x="159.5" y="54">C136</text>
<text x="185.2" y="52.2">L19</text>
<text x="199.3" y="54">1N</text>
<text x="209.5" y="52.2">C155</text>
<text x="86.1" y="59.3">10nH</text>
<text x="148.9" y="55.7">1N</text>
<text x="226.8" y="55.7">U30</text>
<text x="244.1" y="55.7">U32</text>
<text x="79.4" y="61">C109</text>
<text x="100.2" y="61">C117</text>
<text x="176.4" y="61">C145</text>
<text x="176.4" y="66">HET</text>
<text x="190.1" y="61">L21</text>
<text x="190.1" y="66">A03T-J</text>
<text x="216.3" y="61">C162</text>
<text x="254" y="62.8">2</text>
<text x="266" y="63.5">OUT2</text>
<text x="51.2" y="67.7">R62</text>
<text x="70.6" y="67.7">C108</text>
<text x="124.2" y="69.5">L16</text>
<text x="138.3" y="69.5">C130</text>
<text x="150.3" y="69.5">L18</text>
<text x="186.6" y="69.1">Q6</text>
<text x="214.8" y="71.3">HET</text>
<text x="231.4" y="69.5">3</text>
<text x="21.9" y="73">J7</text>
<text x="42.7" y="74.8">C101</text>
<text x="51.2" y="73">10</text>
<text x="60" y="76.6">2</text>
<text x="63.5" y="74.8">U24</text>
<text x="72" y="77.3">RFOUT</text>
<text x="81.1" y="76.6">14</text>
<text x="124.2" y="74.8">10nH</text>
<text x="150.3" y="74.8">A03T-J</text>
<text x="188.7" y="74.8">L20</text>
<text x="44.4" y="83.6">R61</text>
<text x="51.2" y="80.1">R63</text>
<text x="63.5" y="82.6">DATA</text>
<text x="74.8" y="82.6">C05</text>
<text x="81.1" y="81.8">20</text>
<text x="87.1" y="81.8">S0</text>
<text x="92.8" y="80.1">R67</text>
<text x="99.8" y="83.6">R71</text>
<text x="105.5" y="78.3">+3V</text>
<text x="164.4" y="80.1">HET</text>
<text x="214.5" y="83.6">C159</text>
<text x="225.4" y="81.8">C164</text>
<text x="37" y="89.6">+3V</text>
<text x="51.2" y="85.4">10K</text>
<text x="63.5" y="86.1">CLK</text>
<text x="63.5" y="89.6">LE</text>
<text x="75.8" y="86.1">C1</text>
<text x="75.8" y="89.6">C2</text>
<text x="81.1" y="88.5">17</text>
<text x="87.1" y="88.5">S2</text>
<text x="92.8" y="85.4">10K</text>
<text x="214.5" y="88.9">3-10p</text>
<text x="24.7" y="92.1">4</text>
<text x="28.2" y="92.1">2</text>
<text x="51.2" y="92.1">10K</text>
<text x="58.9" y="95.6">13</text>
<text x="63.5" y="93.1">PUP1</text>
<text x="75.8" y="93.1">C4</text>
<text x="81.1" y="92.1">16</text>
<text x="81.1" y="95.6">15</text>
<text x="87.1" y="92.1">S4</text>
<text x="87.1" y="95.6">S8</text>
<text x="92.8" y="92.1">10K</text>
<text x="99.8" y="95.6">10K</text>
<text x="114.3" y="90.3">C121</text>
<text x="124.5" y="90.3">C125</text>
<text x="164.4" y="92.1">20K</text>
<text x="175" y="92.1">15</text>
<text x="225.4" y="92.1">AT3</text>
<text x="58.9" y="99.1">10</text>
<text x="62.1" y="100.9" transform="rotate(-90 62.1 100.9)">11</text>
<text x="63.5" y="99.8">GND</text>
<text x="63.5" y="96.7">PS</text>
<text x="74.8" y="99.8">C16</text>
<text x="75.8" y="96.7">C8</text>
<text x="87.1" y="99.1">S16</text>
<text x="92.8" y="99.1">10K</text>
<text x="129.8" y="99.1">D12</text>
<text x="58.9" y="102.7">12</text>
<text x="63.5" y="105.1">GND</text>
<text x="63.5" y="108">PE4302</text>
<text x="74.8" y="103.4">VDD</text>
<text x="90.7" y="103.4">+3V</text>
<text x="96" y="108">S1</text>
<text x="99.8" y="102.7">10K</text>
<text x="106.9" y="106.9">2</text>
<text x="106.9" y="104.4">JP8</text>
<text x="225.4" y="102.7">C165</text>
<text x="48.3" y="111.1">+5V</text>
<text x="54.7" y="112.9">U23</text>
<text x="96" y="112.9">S8</text>
<text x="106.9" y="108.7">4</text>
<text x="106.9" y="110.4">6</text>
<text x="106.9" y="112.2">8</text>
<text x="106.9" y="113.9">10</text>
<text x="178.5" y="109.7">100p</text>
<text x="190.5" y="112.9">C148</text>
<text x="202.8" y="112.9">C152</text>
<text x="41.3" y="119.9">C99</text>
<text x="52.2" y="118.2">2</text>
<text x="52.2" y="116.4">3</text>
<text x="55" y="115.7">IN</text>
<text x="55" y="119.2">GND</text>
<text x="55" y="117.5">EN</text>
<text x="60.7" y="115.7">OUT</text>
<text x="62.1" y="119.2">NR</text>
<text x="83.6" y="115.7">+3V</text>
<text x="106.9" y="115.7">12</text>
<text x="110.8" y="115.7">11</text>
<text x="129.8" y="119.9">500</text>
<text x="139.7" y="114.7">R79</text>
<text x="139.7" y="119.9">1.8K</text>
<text x="169.3" y="119.9">C142</text>
<text x="183.4" y="119.9">U28</text>
<text x="210.6" y="117.5">+5V</text>
<text x="72.3" y="123.5">C107</text>
<text x="82.9" y="121.7">4.7</text>
<text x="120.6" y="121.7">C126</text>
<text x="183.4" y="125.9">ENBL</text>
<text x="193.3" y="122.4">VPOS</text>
<text x="193.3" y="125.9">FLTR</text>
<text x="200" y="125.2">2</text>
<text x="209.5" y="123.5">1N</text>
<text x="226.8" y="125.9">IN</text>
<text x="226.8" y="123.5">U31</text>
<text x="234.6" y="125.9">OUT</text>
<text x="266.7" y="121.7">J9</text>
<text x="106.9" y="130.5">R74</text>
<text x="118.9" y="130.5">C124</text>
<text x="133.3" y="130.5">2K</text>
<text x="141.8" y="126.6">+5V</text>
<text x="148.9" y="130.5">U26</text>
<text x="159.1" y="127">R80</text>
<text x="183.4" y="129.5">COMM</text>
<text x="193.3" y="129.5">RFIN</text>
<text x="200" y="128.8">3</text>
<text x="207.4" y="127">R88</text>
<text x="226.8" y="129.5">COUP</text>
<text x="234.6" y="129.5">GND</text>
<text x="99.8" y="137.2">U25</text>
<text x="118.9" y="135.8">100p</text>
<text x="159.1" y="132.3">1K</text>
<text x="183.4" y="132.3">ADL5501</text>
<text x="207.4" y="132.3">10</text>
<text x="226.8" y="132.3">DBTC</text>
<text x="61" y="141.8">Z_ON2</text>
<text x="71.6" y="140.1">+5V</text>
<text x="97.4" y="139">2</text>
<text x="97.4" y="140.8">6</text>
<text x="97.4" y="142.5">4</text>
<text x="100.2" y="140.1">IN</text>
<text x="100.2" y="141.8">SD</text>
<text x="100.2" y="143.2">GND</text>
<text x="105.8" y="140.1">ERR</text>
<text x="107.2" y="143.2">FB</text>
<text x="111.5" y="139">3</text>
<text x="111.5" y="142.5">5</text>
<text x="118.9" y="140.8">R75</text>
<text x="148.9" y="140.8">AD8605</text>
<text x="164" y="140.8">1K</text>
<text x="190.5" y="140.8">C149</text>
<text x="202.8" y="140.8">C153</text>
<text x="214.8" y="140.8">C158</text>
<text x="227.2" y="140.8">+5V</text>
<text x="267.8" y="140.8">2</text>
<text x="269.5" y="140.8">3</text>
<text x="271.3" y="140.8">4</text>
<text x="82.9" y="147.8">1K</text>
<text x="99.8" y="146.1">ADP3331</text>
<text x="118.9" y="146.1">820K</text>
<text x="123.1" y="147.8">+4.5V</text>
<text x="162.6" y="144.3">C137</text>
<text x="189.4" y="149.6">6</text>
<text x="191.9" y="147.8">U29</text>
<text x="232.1" y="149.6">C167</text>
<text x="93.1" y="151.3">0.47</text>
<text x="118.5" y="152">Pout2</text>
<text x="136.9" y="154.9">R78</text>
<text x="141.8" y="152.8">+5V</text>
<text x="159.1" y="154.9">R81</text>
<text x="182" y="154.9">C146</text>
<text x="189.4" y="153.1">5</text>
<text x="192.3" y="153.8">ENBL</text>
<text x="201.8" y="150.3">VPOS</text>
<text x="201.8" y="153.8">FLTR</text>
<text x="208.8" y="153.1">2</text>
<text x="218.4" y="151.3">1N</text>
<text x="221.5" y="154.9">R89</text>
<text x="237.1" y="154.9">AT4</text>
<text x="252.6" y="154.9">C171</text>
<text x="54.7" y="161.6">C104</text>
<text x="75.5" y="161.6">C110</text>
<text x="96.3" y="161.6">C118</text>
<text x="136.9" y="156.3">1K</text>
<text x="148.9" y="156.3">U27</text>
<text x="159.1" y="159.8">1K</text>
<text x="164" y="161.6">R84</text>
<text x="189.4" y="156.3">4</text>
<text x="192.3" y="157.3">COMM</text>
<text x="201.8" y="157.3">RFIN</text>
<text x="208.8" y="156.3">3</text>
<text x="221.5" y="159.8">10</text>
<text x="237.1" y="159.8">20dB</text>
<text x="47.3" y="163.3">S0</text>
<text x="68.1" y="163.3">S1</text>
<text x="88.9" y="163.3">S2</text>
<text x="118.5" y="162.6">VSWR2</text>
<text x="148.9" y="166.9">AD8605</text>
<text x="164" y="166.9">1K</text>
<text x="178.5" y="163.3">R87</text>
<text x="47.3" y="170.4">S4</text>
<text x="54.7" y="168.6">C105</text>
<text x="68.1" y="170.4">S8</text>
<text x="75.5" y="168.6">C111</text>
<text x="88.9" y="170.4">S16</text>
<text x="96.3" y="168.6">C119</text>
<text x="162.6" y="170.4">C138</text>
<text x="204.3" y="168.6">KT9</text>
<text x="204.3" y="173.9">GND</text>
</g>
<g font-size="4" fill="#d00">
<text x="229" y="208.1">Дата</text>
<text x="290.7" y="207.4">3</text>
</g>
<g font-size="3.5" fill="#00f">
<text x="244.1" y="19.1">J8</text>
<text x="81.1" y="31.8">500</text>
<text x="53.3" y="41.6">C103</text>
<text x="63.9" y="41.6">L13</text>
<text x="169.7" y="41.6">50V</text>
<text x="180.3" y="41.6">50V</text>
<text x="230.4" y="41.6">50V</text>
<text x="240.9" y="41.6">50V</text>
<text x="43" y="43.4">1N</text>
<text x="44.4" y="88.5">10K</text>
<text x="60" y="85">4</text>
<text x="81.1" y="85">19</text>
<text x="87.1" y="85">S1</text>
<text x="99.8" y="88.5">10K</text>
<text x="188.7" y="88.5">HET</text>
<text x="41.3" y="111.1">C98</text>
<text x="96" y="109.4">S2</text>
<text x="96" y="111.1">S4</text>
<text x="129.8" y="111.1">R76</text>
<text x="154.2" y="109.4">1N</text>
<text x="164.4" y="109.4">47.0</text>
<text x="82.9" y="135.5">C113</text>
<text x="93.1" y="135.5">47.0</text>
<text x="106.9" y="135.5">300K</text>
<text x="164" y="135.5">R83</text>
<text x="178.5" y="135.5">R86</text>
</g>
<g font-size="3.5" fill="#d00">
<text x="288.9" y="203.9">Лист</text>
<text x="205.7" y="207.8">Лист</text>
</g>
<text font-size="3.1" fill="#d00" x="4.2" y="203.9">о</text>
<g font-size="2.6" fill="#d00">
<text x="4.9" y="155.9">.</text>
<text x="4.2" y="160.2">о</text>
</g>
</svg>
